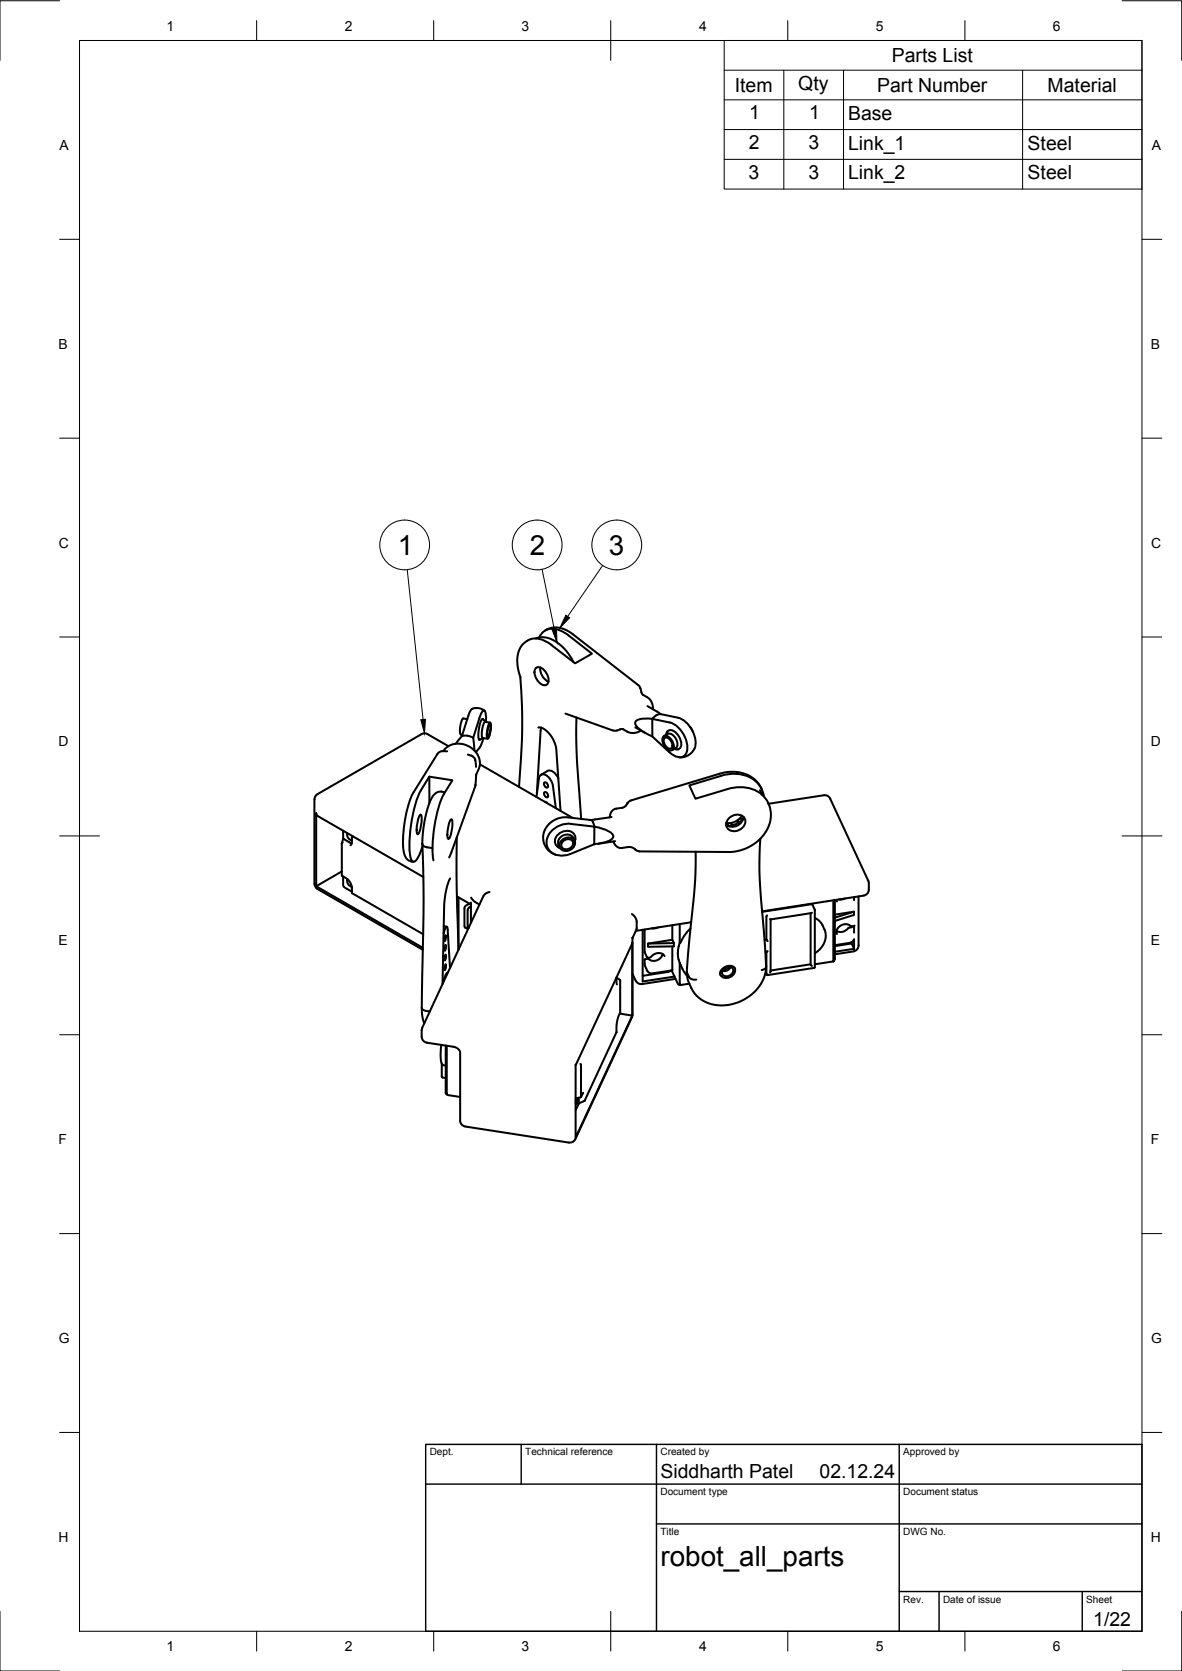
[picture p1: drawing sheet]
<svg xmlns="http://www.w3.org/2000/svg" width="297mm" height="420mm" viewBox="0 0 297 420" stroke-linecap="round" stroke-linejoin="round" font-family="sans-serif">
<!-- layer: Visible -->
<g fill="none" stroke="#000" stroke-width=".51">
<path d="M137 158.5a5.8 5.8 0 0 1 7 1l16.4 12.8 .5 .7 .3 1.3 .3 .4a3.5 3.5 0 0 1 2.6 3.2v.5M142.9 159.8l5.9 4.6-4.3 2.4-5.9-4.6a5.4 5.4 0 0 0-5.8-1.2M142.9 159.8a5.6 5.6 0 0 0-5.9-1.3l-1.1 1-.4 .8M118.7 178.2l-.8 1.3-1.8 5.6M118.7 178.2a3.3 3.3 0 0 1 3.1 .5M130.7 170.1l.3 3.7a132 132 0 0 1-.1 17.3l-.5 6.8M132.7 161a5.9 5.9 0 0 0-2.6 6.6l.7 2.7M134.6 168.1a1.57 1.57 0 0 1 2.4 .7 3 3 0 0 1 .6 3.1 1.57 1.57 0 0 1-2.4-.6 3 3 0 0 1-.6-3.2zM134.6 160.5a5.8 5.8 0 0 1 6 1.5l1.7 1.7 1.8 2.8M135.8 167.8a3.7 3.7 0 0 0 2 3.6M142.1 179.4l12 4.3M162.7 177.5l3.3 2.1"/>
<path d="M166 179.6l4.4 .9M166 179.5a2.8 2.8 0 0 0-2.1 1.2M79.8 199.7a1.49 1.49 0 0 0-.8 1.3v21.2l.2 .8 .6 .5 26.5 15.3M107.9 195.3v6.6M109.9 189.6l-6 9.6a28.3 28.3 0 0 0-2.3 15.6 2.39 2.39 0 0 0 2.3 1.9M111.4 188.9a5.2 5.2 0 0 1 8 .1 4.2 4.2 0 0 1 .9 4.4 5.2 5.2 0 0 0-.8 3.5l-.1 .9-6.5 17.8M111.8 199.2l-.8-.1a2.7 2.7 0 0 0-2.8 2 30.2 30.2 0 0 0-2.1 11.1M112.4 188.9h-1.6l-.9 .7M112.7 187.6l-5.3-3a1.49 1.49 0 0 0-1.5 0l-26.1 15.1M116.1 185.1a3.6 3.6 0 0 1 2.8 .4M116.1 185.1l-1.5 1.9M116.4 180.7l1 .1"/>
<path d="M116.4 180.6a5 5 0 0 0-.6 4.1l.4 .1M117.6 189.7l.9 .3M118.5 190l.5 .4 .4 .7M118.9 185.5l.3 3.2M119.4 191.1h.1M119.4 191.1l.2 1.7M120.6 188l-1 1.1M120.6 192.2l23.4 13.5M121.2 180.8l.7 .7M121.3 185.5l-.9 .5M121.5 180.9l-.2-.1a4.8 4.8 0 0 0-1.1 3.6v.5a1.02 1.02 0 0 0 .3 1.1l.2-.1M121.5 185.6l-.9 2.3"/>
<path d="M122.1 181.5v-1.9l-.4-1a1.18 1.18 0 0 0-1 1.2l-1.8 5.7M123 182.2a2.47 2.47 0 0 1 0 2.4l-.3 .6a2.47 2.47 0 0 1 0-2.4zM123 181.8l.2-.1a5 5 0 0 1-.7 4 5.5 5.5 0 0 1 .5-3.9zM123.2 181.7l-1.3-.2a5 5 0 0 0-.6 4l1.2 .3M135.3 182.9a3.6 3.6 0 0 1 3.2 2.1l.9 1.8 .4 1.5 1.1 15.6M135.8 183.8l-.9 15.7M136 183l-.1 .8M136.8 196.8a.76 .76 0 0 1 .8 .4 .76 .76 0 0 1-.1 .9l-.7-.5zM136.8 199.2a.76 .76 0 0 1 .8 .4 .76 .76 0 0 1-.1 .9l-.6-.5zM137.6 193.9l-1.6 .9M137.6 193.8a2.46 2.46 0 0 1 2.7 1.9M144.9 180.4l-.1 3.1a234.1 234.1 0 0 0 1.2 22.4"/>
<path d="M156.6 183.4a3.6 3.6 0 0 0 4.5 .3M156.6 183.4l-.5-.1-1.4 .4h-.6M159.7 182.9l2.4 1.4M163.9 180.8v4.4l4.3 4a2.96 2.96 0 0 0 3.9 .7 4.7 4.7 0 0 0-.3-5.2l-.9-1.3-.9-.9-1.6-.8M163.9 180.8l4.4 .9M163.9 180.7h-1.1a4.1 4.1 0 0 0-3.1 .7 1.64 1.64 0 0 0 1.1 2l3.1 1.8M166.7 185.2a1.66 1.66 0 0 1 2.2 1.1 1.66 1.66 0 0 1-.2 2.4 2.55 2.55 0 0 1-2-3.5zM167 185.6a1.34 1.34 0 0 1 1.8 1 .94 .94 0 0 1 .2 1 .94 .94 0 0 1-.8 .7 2.02 2.02 0 0 1-1.2-2.7zM167.8 184.5l-1 .6M167.8 184.5a2.36 2.36 0 0 1 2.5 2.6l-.5 1M167.8 183.8l-.4 .9a1.13 1.13 0 0 1 .7-1.1 1.13 1.13 0 0 1 1.3 .3 3.7 3.7 0 0 1 1.6 4.1 1.07 1.07 0 0 1-1.5 .3l1 .1M169.8 188.1l-.9 .5"/>
<path d="M170.4 180.5a6.7 6.7 0 0 1 4.1 7.7 3.9 3.9 0 0 1-3.8 2.2M173.4 182.8l.7 1.3M181.3 195.1l-8.1 2.4 1.6 3.3 8-2.4a8.6 8.6 0 0 1 9.7 2.6l.6 1.1M181.3 195a8.4 8.4 0 0 1 9.9 3.1l.8 2.2M191 198.7l.5 1.1M191.5 198.5a8.2 8.2 0 0 0-9.8-4.2l-23.2 7M207 200l-13.9 2.1M207 200a1.47 1.47 0 0 1 1.6 .8l9.7 21.1a4.5 4.5 0 0 1-.2 2.6l-1 .7-25.6 4M79.5 204.5v18.3M79.5 204.5l.3 .6 26.6 15.4M85.9 219.1l-6.4 3.7 26.8 15.5M86.1 211.9l-.2 .2 .1 8.1a3.7 3.7 0 0 1 2.4 4.3"/>
<path d="M86.2 208.9v2.1l-.3 1M86.3 210.9l2.1 1.2M86.3 210.9h-.1M87.3 209.5a1.5 1.5 0 0 0 1.1 1.8M88.6 210.3l-.2 .3a2.21 2.21 0 0 1-.2 1.8l-.1 .1M105.5 204.9l.2-.1a6.3 6.3 0 0 1-.7 5 7 7 0 0 1 .5-4.9zM106.1 212.2a1.18 1.18 0 0 0 1.2 .8l1.4 .3M106.1 212.2l.1 1.4a884.9 884.9 0 0 1-.2 40.9l.2 1.5 .4 1.3M106.2 212.9l-.8 1.9a2.34 2.34 0 0 1-1.6 1.8 4.6 4.6 0 0 1-.9-3.5 34.8 34.8 0 0 1 2.8-14.3l2.2-3.5 5.8 .9-2.2 3.4a33.5 33.5 0 0 0-2.6 16.7M113.3 206.1l.1-.1a6.3 6.3 0 0 1-.7 5 7 7 0 0 1 .6-4.9zM114.8 210.5v12.8l.4 15.5M134.8 200.4l.7-4.7a1.17 1.17 0 0 1 .9-1 1.17 1.17 0 0 1 1.2 .5l.8 .9 .4 1 .9 6.1"/>
<path d="M136.9 208.7a4.5 4.5 0 0 0 2.9 6.3M137 201.6l.6 .4M140.1 212.9l.6 .3M141.1 211.3a1.9 1.9 0 0 1 1.9-.7 1.9 1.9 0 0 1 1.5 1.4 2.14 2.14 0 0 1-1.6 1.8 2.14 2.14 0 0 1-2.3-.8 1.68 1.68 0 0 1 .5-1.7zM141.3 211.7a1.47 1.47 0 0 1 1.5-.7 1.47 1.47 0 0 1 1.2 1 1.65 1.65 0 0 1-1.1 1.4 1.65 1.65 0 0 1-1.8-.5l-.1-.4zM142.8 205.5l5.8 .7M142.8 205.5a5.8 5.8 0 0 0-5.9 3.2M143.5 207.2a5.5 5.5 0 0 0-6.2 4.5 3.6 3.6 0 0 0 4.5 3.4l1.5-.3 6-2.5 .1-4.4-5.9-.7M144 210.7l.4 .7M144.1 210.7a2.1 2.1 0 0 0-2.9-.4 2.1 2.1 0 0 0-.5 2.8M144.6 210.8l-.2 .7a1.96 1.96 0 0 0-.4-2.1 1.96 1.96 0 0 0-2.1-.4 2.71 2.71 0 0 0-2.4 3.1l.7 .9 .5 .2M153.7 205.4l-5.1 .8 .4 .5 .4 1.1 2.8 .8a2.78 2.78 0 0 1 1.9 1.7 3 3 0 0 1-2.8 1.7l-2 .3"/>
<path d="M154.1 211.6a2.13 2.13 0 0 0 2.2 1.6l1.6-.2a2.14 2.14 0 0 1 1.8 .7M154.6 211.5l-4.3 .7M157.6 202.1l-.4 .6-.5 .3-1.8 .3a2.1 2.1 0 0 0-1.7 2.2M157.7 201.9l-.1 .2M158.6 201.3l-.9 .6M159.7 213.7l1 .4M174.8 214.2a117.2 117.2 0 0 1-1.2 18.2l-1 11.9M183.1 207l-.4 .5M183.4 205.6a2.43 2.43 0 0 1 3.8 .4 2.65 2.65 0 0 1-1.4 2.7 2.65 2.65 0 0 1-3-.4 2 2 0 0 1 .6-2.7zM183.5 206.9l.4 .4 .6 .1M185.5 206.1l-.1 .6-.3 .4M185.9 205.8h.9"/>
<path d="M186.4 205.1a4.1 4.1 0 0 1-3.9 1.8M186.7 206l-1.4 1-2.3 .7M186.8 205.4a2.77 2.77 0 0 1-4.3 2M191.1 210.9a99.7 99.7 0 0 0 .5 19.5l.9 12.6a1.09 1.09 0 0 1-1.1 .9M193.1 202.1a8.5 8.5 0 0 1-4.3 10.6 10.9 10.9 0 0 1-5.8 1.5l-22.3-.1M86.2 220.4l.1 2.5 2.1 1.3M87.3 221a1.49 1.49 0 0 0 1.1 1.9M88.4 224.4l17.9 10.5M111.5 234.7l.4-1.2 .4-.5 .2 .8 .7 9.4M111.5 232.9l.7 .1M112 235.2l.1 .5-.3 .9-.1-.6zM112 237.6l.1 .6-.3 .9-.1-.6z"/>
<path d="M113.1 220.9a15.6 15.6 0 0 0-1.5 7.2l-.4 19.3M114.8 225.4l3.5 2M115.2 225.6v13.1M117.9 228.1l-.4 .8v4l.3 .3M118 227.2l-1.1 .6-.2 .6v4.5l.6 .5h.4M118.3 227.9l-.4 .3M118.3 226.9v5.1M118.4 225.7l.7 .9 1.4 .8M123 224.3l-.8 .3-.7 .7-15.5 33.5a4.1 4.1 0 0 0 .2 2.7l1 .7 7.1 1.1 .8 .4 .4 .6 .1 17.5a1.49 1.49 0 0 0 1.3 1.4M158.8 229.8l.7 .7a3.4 3.4 0 0 1 .5 2.9l-.1 .4M158.9 235.8v19.8l-14.5 31.2a1.49 1.49 0 0 1-1.4 .5l-26.1-4M159.9 233.8l-1 2.1"/>
<path d="M161.5 233.8v13l8-1.2M162 233.7v5.7l.6 1.3 .2 .1M162.8 237.3l6.6-.2v.9l-6.6 .1zM165.4 233.2l-.8 .2h-.8M166.5 239.9a2.26 2.26 0 0 1-3.6 1.2l-.7 .1M169 232.6v3.7l-6.2 1M169 238v6M169 236.3l.4 .8M170.3 239.7l.2 1.6M170.8 232.3v4.7M170.8 237l-.4 2.7M173.5 233.4a13.6 13.6 0 0 0-2.6 3.8l-.1-.2"/>
<path d="M173.7 231.9l-13.9 2.2M192.6 236.2l.3 .4M192.6 239.3v5.6M192.6 236.2l-.4 .1M192.8 230.2l-.2 .3v5.7M192.9 239.2l-.6 .1M193.5 231.1l.1 .1M193.7 231.2v13l-.2 .3M203.7 229.6v12.9M203.9 229.6l-10.3 1.6M204 227.4l-12.5 1.9M204 227.3l.8 1.5-.1 14.5-11.8 1.9"/>
<path d="M204 229.5l-.1 .1M204.8 230.8a5 5 0 0 1 2.7 4.5 5 5 0 0 1-2.7 4.4M209.4 226.4v15.3l-4.6 .8M209.8 230.7l4.8-1.5v.9l-4.8 1.5M209.8 226.3v14.8l-.4 .6M209.8 237.7l3.5-.6a1.68 1.68 0 0 0 1.3-.9v2.4M210.2 226.3l.1 .4M212.3 225.9l-.8 .3h-.7M214 233.2l-.6 .1a2.59 2.59 0 0 1-3.2 .8M214 233.1h.1M214 237.2l-4.2 .7M214 232.9v.3"/>
<path d="M214 236.9v.3M214 237.2l.6 1.4M214.6 232.8l-.6 .1a2.27 2.27 0 0 0-2.4-.3 2.27 2.27 0 0 0-1.4 2l.1 .2M214.6 229.2l-4.8 .8M214.6 238.6l-4.8 .7M214.6 225.6v.8M214.6 232.8v1.7M214.8 232.7l-.2 .1M215.8 225.4v12.3a1.49 1.49 0 0 1-1.3 1.5l-4.7 .7M106 253.4a1.17 1.17 0 0 0 1.1 .8l.9 .1M112 242.5l.1 .5-.3 .9-.1-.6zM112 240l.1 .6-.3 .9-.1-.6z"/>
<path d="M112.6 244.5l-.7 .8-.6 2M154.9 245.8l.1 1.7M154.9 245.8l.9 .6M154.9 259.5l-8 17.3M155.7 254.9l3.2 .5-14.2 30.6v-18.3M155.8 246.4l.1 8.3M155.8 254.7l-.8 2.3-.1 2.5M158.9 255.4v-18.4l-14.2 30.9M158.9 244.9l.9 1.7a1.49 1.49 0 0 0 1.5 .8M162 241.4v1M162 242.4l.7 1.7a1.27 1.27 0 0 0 1.4 .6l4.8-.7M162.2 241.1l-.2 .2"/>
<path d="M167 240.4a2.25 2.25 0 0 0-3.6 .3l-.6 .2M167.9 244.4l-6.4 1M168.6 244l-.7 .3M168.8 244l1.5 3.3 .3 .3 .4 .1M169.8 246.1l-8.5 1.3M170.5 241.2l.3 .9M170.8 242.1v5.3M170.8 242.1l.9 2 .9 1.2M170.8 247.4l.1 .2M170.9 247.6l.2 .1M172.6 244.3l.6 1.4a1.83 1.83 0 0 0 1.8 .6M172.6 244.3l.1 1.6 .5 1.5"/>
<path d="M173.2 247.3l-2.1 .4M181.4 243.8a2.23 2.23 0 0 1 3.2-.4 2.03 2.03 0 0 1-1.2 2.3 2.03 2.03 0 0 1-2.4-.8v-.6zM181.7 243.7a1.41 1.41 0 0 1 1.4-.7 1.41 1.41 0 0 1 1.2 1 1.58 1.58 0 0 1-1.2 1.4 1.58 1.58 0 0 1-1.6-.6l-.1-.3zM182.9 243l-1.1 .5M183 243l-.5 .4-.7 .2M183.4 243a1.65 1.65 0 0 1-1.8 .8M183.6 243.1a1.75 1.75 0 0 1-2.2 1M192.5 243.1a10.8 10.8 0 0 1-10.3 9.7 8.3 8.3 0 0 1-9-5.4M192.6 244.9l.3 .3M192.6 244.9l-.3 .1M204 242.9l-.3-.4-10 1.5M209.3 241.7h.1"/>
<path d="M110.9 262.7l-.2 3.1a1.58 1.58 0 0 0 1.3 2.1M111 267.4v3.3l.2 .2 .8 .2M112 262.9v11.9l.3 .3M112.3 263v12.1l.2 .2 3.1 .5M144.8 276.1l-.1 .8M145.3 276l-.5 1.7-.1-.3M145.5 276v1.3M145.5 277.3l-.8 1.9M145.8 267.5l.2 .3v8.1M145.9 275.9l-1.2 .3M146.6 274.8l-.6 1.1M146.9 276.8l-1.4 .6"/>
</g>
<g fill="#000">
<circle cx="170.5" cy="240.9" r=".25"/>
<circle cx="181.5" cy="244" r=".25"/>
</g>
<!-- layer: BORDER -->
<g fill="none" stroke="#000" stroke-width=".25">
<path d="M15 .2h-15v15M20 10.2h267v400h-267zM64.5 5.2v5M109 5.2v5M153.5 5.2v10M198 5.2v5M242.5 5.2v5M282 .2h15v15M15 60.2h5M287 60.2h5M15 110.2h5M287 110.2h5"/>
<path d="M15 160.2h5M287 160.2h5M15 210.2h10M282 210.2h10M15 260.2h5M287 260.2h5M15 310.2h5M287 310.2h5M15 360.2h5M287 360.2h5M0 405.2v15h15M64.5 410.2v5"/>
<path d="M109 410.2v5M153.5 405.2v10M198 410.2v5M242.5 410.2v5M297 405.2v15h-15"/>
</g>
<!-- layer: TITLEBLOCK -->
<path d="M107 363.2h180v47h-180zM107 373.2h180M131 363.2v10M165 363.2v47M226 363.2v47M165 383.2h122M226 400.2h61M236 400.2v10M272 400.2v10" fill="none" stroke="#000" stroke-width=".36"/>
<!-- layer: Parts Lists -->
<path d="M182 10.2h105v37.3h-105zM182 17.7h105M197 17.7v29.8M212 17.7v29.8M257 17.7v29.8M182 25.1h105M182 32.6h105M182 40.1h105" fill="none" stroke="#000" stroke-width=".25"/>
<!-- layer: Balloons -->
<g fill="none" stroke="#000" stroke-width=".25">
<circle cx="101.7" cy="137" r="6.3"/>
<circle cx="135" cy="137" r="6.3"/>
<circle cx="155" cy="137" r="6.3"/>
</g>
<!-- layer: 0 -->
<path d="M138.7 158.2l1.1-.2 .2 3.5zM142.2 154.7l1 .6-2.5 2.6zM105.7 181l1.2-.2-.2 3.6z" fill="#000" stroke="#000" stroke-width=".25"/>
<path d="M102.3 143.2l4 37.7M136.2 143.2l3.1 14.9M151.4 142.2l-8.7 12.8" fill="none" stroke="#000" stroke-width=".25"/>
<g font-size="7">
<text x="100" y="139.5">1</text>
<text x="133.1" y="139.5">2</text>
<text x="153" y="139.5">3</text>
<text x="166" y="393.7">robot_all_parts</text>
</g>
<g font-size="4.9">
<text x="224.1" y="15.6">Parts List</text>
<text x="184.7" y="23.1">Item</text>
<text x="200.6" y="22.6">Qty</text>
<text x="220.4" y="23.1">Part Number</text>
<text x="263.3" y="23.1">Material</text>
<text x="188.3" y="30">1</text>
<text x="203.3" y="30">1</text>
<text x="213.1" y="30.1">Base</text>
<text x="188.2" y="37.5">2</text>
<text x="203.1" y="37.5">3</text>
<text x="213.1" y="37.6">Link_1</text>
<text x="258.3" y="37.6">Steel</text>
<text x="188.1" y="45">3</text>
<text x="203.1" y="45">3</text>
<text x="213.1" y="45.1">Link_2</text>
<text x="258.3" y="45.1">Steel</text>
<text x="166" y="371.7">Siddharth Patel</text>
<text x="206" y="371.7">02.12.24</text>
<text x="274.7" y="408.8">1/22</text>
</g>
<g font-size="3.5">
<text x="41.9" y="7.7">1</text>
<text x="86.6" y="7.7">2</text>
<text x="131.1" y="7.7">3</text>
<text x="175.7" y="7.7">4</text>
<text x="220.1" y="7.7">5</text>
<text x="264.6" y="7.7">6</text>
<text x="15" y="37.7">A</text>
<text x="289.5" y="37.7">A</text>
<text x="14.7" y="87.7">B</text>
<text x="289.2" y="87.7">B</text>
<text x="14.8" y="137.7">C</text>
<text x="289.3" y="137.7">C</text>
<text x="14.7" y="187.7">D</text>
<text x="289.2" y="187.7">D</text>
<text x="14.7" y="237.7">E</text>
<text x="289.2" y="237.7">E</text>
<text x="14.7" y="287.7">F</text>
<text x="289.2" y="287.7">F</text>
<text x="14.8" y="337.7">G</text>
<text x="289.3" y="337.7">G</text>
<text x="14.7" y="387.7">H</text>
<text x="289.2" y="387.7">H</text>
<text x="41.9" y="415.2">1</text>
<text x="86.6" y="415.2">2</text>
<text x="131.1" y="415.2">3</text>
<text x="175.7" y="415.2">4</text>
<text x="220.1" y="415.2">5</text>
<text x="264.6" y="415.2">6</text>
</g>
<g font-size="2.5">
<text x="108" y="366">Dept.</text>
<text x="132" y="366">Technical reference</text>
<text x="166" y="366">Created by</text>
<text x="227" y="366">Approved by</text>
<text x="166" y="376">Document type</text>
<text x="227" y="376">Document status</text>
<text x="166" y="386">Title</text>
<text x="227" y="386">DWG No.</text>
<text x="227" y="403">Rev.</text>
<text x="237" y="403">Date of issue</text>
<text x="273" y="403">Sheet</text>
</g>
</svg>
